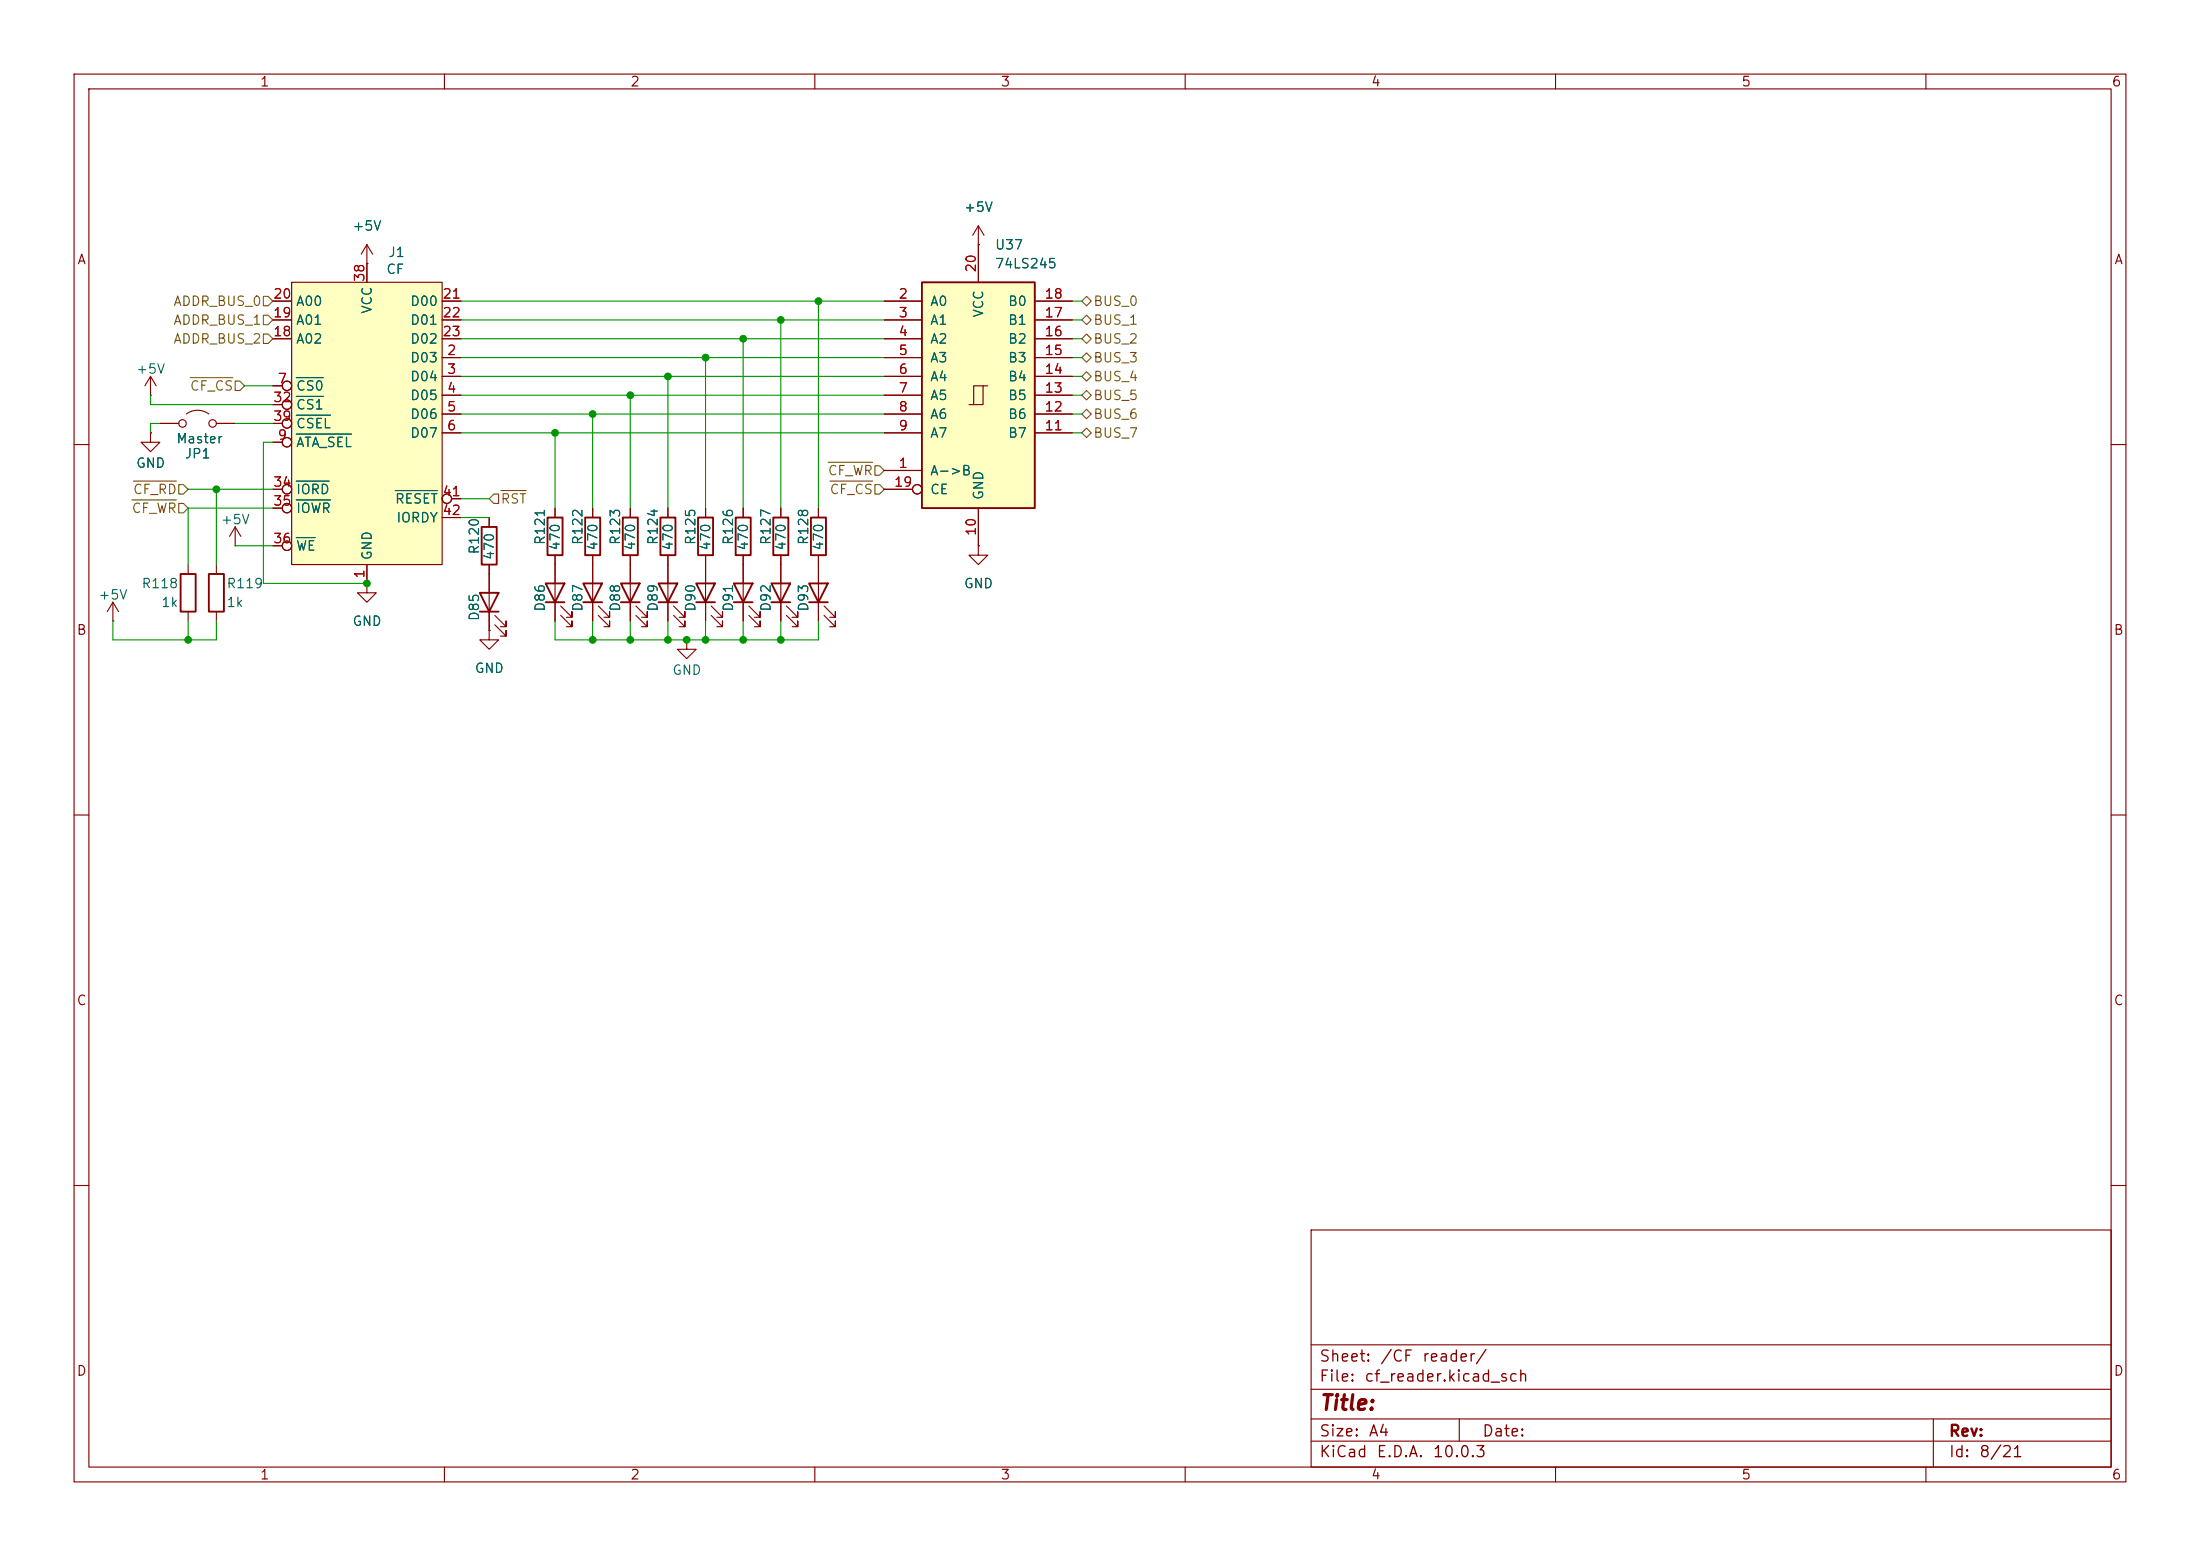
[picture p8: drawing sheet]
<svg xmlns="http://www.w3.org/2000/svg" width="297mm" height="210mm" viewBox="0 0 297 210" stroke-linecap="round" stroke-linejoin="round" font-family="sans-serif">
<g fill="none" stroke="#840000" stroke-width=".15">
<path d="M10 10h277v190h-277zM12 12h273v186h-273zM60 10v2M110 10v2M160 10v2M210 10v2M260 10v2M10 60h2M31.7 73.7h.1M31.7 71.1l-.7 1.3M31.7 71.1l.8 1.3M31.7 71.1v2.6"/>
<path d="M49.5 78.7v1.3h1.3l-1.3 1.3-1.2-1.3h1.2M49.5 78.7h.1M66 69.9v1.2M66 76.2v1.3M100.3 68.6v1.3M100.3 74.9v1.3M285 60h2M66 85.1v1.3h1.3l-1.3 1.2-1.2-1.2h1.2M66 85.1h.1M92.7 86.4v1.2h1.3l-1.3 1.3-1.3-1.3h1.3M92.7 86.4h.1M10 110h2"/>
<path d="M285 110h2M10 160h2M177 166h108v32h-108zM285 160h2M60 198v2M110 198v2M160 198v2M177 194.5h108M177 191.5h108M177 187.5h108M177 181.5h108M197 191.5v3"/>
<path d="M210 198v2M260 198v2M261 191.5v6.5"/>
</g>
<path d="M65 71.1h2.1v5.1h-2.1zM99.3 69.9h2v5h-2z" fill="none" stroke="#840000" stroke-width=".25"/>
<path d="M124.5 38.1h15.2v30.5h-15.2z" fill="#ffffc2"/>
<g fill="none" stroke="#840000" stroke-width=".15">
<path d="M49.5 35.6h.1M49.5 33l-.7 1.3M49.5 33l.8 1.3M49.5 33v2.6M132.1 33h.1M132.1 30.5v7.6M132.1 30.5l-.8 1.3M132.1 30.5l.7 1.3M20.3 53.3h.1M20.3 50.8l-.7 1.3M20.3 50.8l.8 1.3M20.3 50.8v2.5"/>
<path d="M21.6 57.2h2.5M25.1 55.9a2.54 2.54 0 0 1 3.1 0M29.2 57.2h2.5M119.4 40.6h5.1M119.4 43.2h5.1M119.4 45.7h5.1M119.4 48.3h5.1M119.4 50.8h5.1M119.4 53.3h5.1M119.4 55.9h5.1M119.4 58.4h5.1M132.7 52.1h-1.3v2.5"/>
<path d="M133.3 52.1h-.6v2.5h-1.9M139.7 40.6h5.1M139.7 43.2h5.1M139.7 45.7h5.1M139.7 48.3h5.1M139.7 50.8h5.1M139.7 53.3h5.1M139.7 55.9h5.1M139.7 58.4h5.1M25.4 76.2v1.3M29.2 76.2v1.3M74.9 68.6v1.3"/>
<path d="M74.9 74.9v1.3M119.4 63.5h5.1M119.4 66h3.8M132.1 73.7v1.2h1.2l-1.2 1.3-1.3-1.3h1.3M132.1 73.7h.1M132.1 68.6v5.1M15.2 83.8h.1M15.2 81.3l-.7 1.3M15.2 81.3l.8 1.3M15.2 81.3v2.5M25.4 82.6v1.2M29.2 82.6v1.2"/>
<circle cx="24.6" cy="57.2" r=".51"/>
<circle cx="28.7" cy="57.2" r=".51"/>
<circle cx="123.8" cy="66" r=".63"/>
</g>
<path d="M124.5 38.1h15.2v30.5h-15.2zM24.4 77.5h2v5.1h-2zM28.2 77.5h2v5.1h-2zM73.9 69.9h2v5h-2z" fill="none" stroke="#840000" stroke-width=".25"/>
<path d="M39.4 38.1h20.3v38.1h-20.3z" fill="#ffffc2"/>
<g fill="none" stroke="#840000" stroke-width=".15">
<path d="M39.4 38.1h20.3v38.1h-20.3zM49.5 35.6h.1M49.5 35.6v2.5M132.1 33h.1M132.1 33v5.1M20.3 58.4v1.3h1.3l-1.3 1.3-1.3-1.3h1.3M20.3 58.4h.1M21.6 57.2h2.5M29.2 57.2h2.5M36.8 52.1h1.3M36.8 59.7h1.3M36.8 45.7h2.6"/>
<path d="M36.8 43.2h2.6M36.8 40.6h2.6M36.8 54.6h1.3M36.8 57.2h1.3M59.7 48.3h2.5M59.7 50.8h2.5M59.7 53.3h2.5M59.7 55.9h2.5M59.7 58.4h2.5M59.7 45.7h2.5M59.7 43.2h2.5M59.7 40.6h2.5"/>
<path d="M119.4 48.3h5.1M119.4 50.8h5.1M119.4 53.3h5.1M119.4 55.9h5.1M119.4 58.4h5.1M119.4 45.7h5.1M119.4 43.2h5.1M119.4 40.6h5.1M139.7 48.3h5.1M139.7 50.8h5.1M139.7 53.3h5.1M139.7 55.9h5.1"/>
<path d="M139.7 58.4h5.1M139.7 45.7h5.1M139.7 43.2h5.1M139.7 40.6h5.1M36.8 66h1.3M36.8 68.6h1.3M36.8 73.7h1.3M49.5 78.7h.1M49.5 76.2v2.5M59.7 69.9h2.5M61 67.3h1.2M66 69.9v1.2"/>
<path d="M66 76.2v8.9M74.9 68.6v1.3M74.9 74.9v8.9M80 68.6v1.3M80 74.9v8.9M85.1 68.6v1.3M85.1 74.9v8.9M90.2 68.6v1.3M90.2 74.9v8.9M95.2 68.6v1.3M95.2 74.9v8.9M100.3 68.6v1.3"/>
<path d="M100.3 74.9v8.9M105.4 68.6v1.3M105.4 74.9v8.9M110.5 68.6v1.3M110.5 74.9v8.9M119.4 66h3.8M119.4 63.5h5.1M132.1 73.7h.1M132.1 68.6v5.1M66 85.1h.1M66.8 84.3l1.5 1.6v-.8v.8h-.7M66.8 83.1l1.5 1.5v-.8v.8h-.7"/>
<path d="M75.7 83.1l1.5 1.5v-.8v.8h-.7M75.7 81.8l1.5 1.5v-.7v.7h-.7M80.8 83.1l1.5 1.5v-.8v.8h-.8M80.8 81.8l1.5 1.5v-.7v.7h-.8M85.9 83.1l1.5 1.5v-.8v.8h-.8M85.9 81.8l1.5 1.5v-.7v.7h-.8M90.9 83.1l1.6 1.5v-.8v.8h-.8M90.9 81.8l1.6 1.5v-.7v.7h-.8M96 83.1l1.5 1.5v-.8v.8h-.7M96 81.8l1.5 1.5v-.7v.7h-.7M101.1 83.1l1.5 1.5v-.8v.8h-.7M101.1 81.8l1.5 1.5v-.7v.7h-.7"/>
<path d="M106.2 83.1l1.5 1.5v-.8v.8h-.8M106.2 81.8l1.5 1.5v-.7v.7h-.8M111.3 83.1l1.5 1.5v-.8v.8h-.8M111.3 81.8l1.5 1.5v-.7v.7h-.8"/>
<circle cx="38.7" cy="52.1" r=".63"/>
<circle cx="38.7" cy="57.1" r=".63"/>
<circle cx="38.7" cy="59.7" r=".63"/>
<circle cx="38.7" cy="54.6" r=".63"/>
<circle cx="38.7" cy="68.6" r=".63"/>
<circle cx="38.7" cy="73.7" r=".63"/>
<circle cx="38.7" cy="66" r=".63"/>
<circle cx="60.3" cy="67.3" r=".63"/>
<circle cx="123.8" cy="66" r=".63"/>
</g>
<path d="M40 51h3.6M40 58.6h7.5M40 53.5h3.6M40 56h4.6M40 64.9h4.4M40 67.5h4.6M40 72.6h2.6M53.4 66.2h5.7" fill="none" stroke="#006464" stroke-width=".15"/>
<g fill="none" stroke="#840000" stroke-width=".25">
<path d="M73.7 78.7h2.5l-1.3 2.6zM78.7 78.7h2.6l-1.3 2.6zM79 69.9h2v5h-2zM83.8 78.7h2.6l-1.3 2.6zM84.1 69.9h2v5h-2zM88.9 78.7h2.5l-1.2 2.6zM89.2 69.9h2v5h-2zM94 78.7h2.5l-1.3 2.6zM94.2 69.9h2.1v5h-2.1zM99.1 78.7h2.5l-1.3 2.6zM104.1 78.7h2.6l-1.3 2.6zM104.4 69.9h2v5h-2z"/>
<path d="M109.2 78.7h2.6l-1.3 2.6zM109.5 69.9h2v5h-2zM64.8 80h2.5l-1.3 2.6zM64.8 82.6h2.5M73.7 81.3h2.5M78.7 81.3h2.6M83.8 81.3h2.6M88.9 81.3h2.5M94 81.3h2.5M99.1 81.3h2.5M104.1 81.3h2.6M109.2 81.3h2.6"/>
</g>
<g fill="none" stroke="#725600" stroke-width=".15">
<path d="M25.7 51h5.7M31.7 51.4h.7l.6 .7-.6 .6h-.7zM35.6 45.1h.6l.6 .6-.6 .7h-.6zM35.6 40h.6l.6 .6-.6 .7h-.6zM35.6 42.5h.6l.6 .7-.6 .6h-.6zM146 43.2l.7-.7 .6 .7-.6 .6zM146 45.7l.7-.6 .6 .6-.6 .7zM146 48.3l.7-.7 .6 .7-.6 .6zM146 53.3l.7-.6 .6 .6-.6 .7zM146 55.9l.7-.7 .6 .7-.6 .6zM146 50.8l.7-.6 .6 .6-.6 .6zM146 58.4l.7-.6 .6 .6-.6 .7z"/>
<path d="M146 40.6l.7-.6 .6 .6-.6 .7zM17.8 67.5h6M18 64.9h5.8M24.1 65.4h.7l.6 .6-.6 .7h-.7zM24.1 67.9h.7l.6 .7-.6 .6h-.7zM66.7 66.7h.6v1.2h-.6l-.7-.6zM67.6 66.2h3.4M111.8 62.4h6M112 64.9h5.8M118.1 65.4h.6l.7 .6-.7 .7h-.6zM118.1 62.9h.6l.7 .6-.7 .6h-.6z"/>
</g>
<g fill="none" stroke="#009600" stroke-width=".15">
<path d="M20.3 53.3v1.3h16.5M21.6 57.2h-1.3v1.2M31.7 57.2h5.1M33 52.1h3.8M36.8 59.7h-1.2v19h13.9M62.2 55.9h57.2M62.2 58.4h57.2M62.2 40.6h57.2M62.2 43.2h57.2M62.2 45.7h57.2M62.2 48.3h57.2M62.2 53.3h57.2"/>
<path d="M62.2 50.8h57.2M74.9 58.4v10.2M80 55.9v12.7M85.1 53.3v15.3M90.2 50.8v17.8M95.2 48.3v20.3M100.3 45.7v22.9M105.4 43.2v25.4M110.5 40.6v28M144.8 55.9h1.2M144.8 58.4h1.2M144.8 40.6h1.2"/>
<path d="M144.8 43.2h1.2M144.8 45.7h1.2M144.8 48.3h1.2M144.8 53.3h1.2M144.8 50.8h1.2M25.4 66h11.4M29.2 66v10.2M31.7 73.7h5.1M36.8 68.6h-11.4v7.6M62.2 67.3h3.8M62.2 69.9h3.8M15.2 83.8v2.6h14v-2.6"/>
<path d="M25.4 83.8v2.6M74.9 83.8v2.6h35.6v-2.6M80 83.8v2.6M85.1 83.8v2.6M90.2 83.8v2.6M95.2 83.8v2.6M100.3 83.8v2.6M105.4 83.8v2.6"/>
</g>
<g fill="#009600" stroke="#009600" stroke-width=".14">
<circle cx="80" cy="55.9" r=".46"/>
<circle cx="74.9" cy="58.4" r=".46"/>
<circle cx="92.7" cy="86.4" r=".46"/>
<circle cx="90.2" cy="86.4" r=".46"/>
<circle cx="85.1" cy="86.4" r=".46"/>
<circle cx="95.2" cy="48.3" r=".46"/>
<circle cx="85.1" cy="53.3" r=".46"/>
<circle cx="90.2" cy="50.8" r=".46"/>
<circle cx="100.3" cy="45.7" r=".46"/>
<circle cx="110.5" cy="40.6" r=".46"/>
<circle cx="105.4" cy="43.2" r=".46"/>
<circle cx="105.4" cy="86.4" r=".46"/>
<circle cx="100.3" cy="86.4" r=".46"/>
<circle cx="95.2" cy="86.4" r=".46"/>
<circle cx="80" cy="86.4" r=".46"/>
<circle cx="49.5" cy="78.7" r=".46"/>
<circle cx="29.2" cy="66" r=".46"/>
<circle cx="25.4" cy="86.4" r=".46"/>
</g>
<text font-size="2" fill="#840000" x="178" y="190.8">Title:</text>
<g font-size="1.5" fill="#840000">
<text x="178" y="184.2">Sheet:</text>
<text x="186.2" y="184.2">/CF</text>
<text x="191.9" y="184.2">reader/</text>
<text x="178" y="186.9">File:</text>
<text x="184.1" y="186.9">cf_reader.kicad_sch</text>
<text x="178" y="197.1">KiCad</text>
<text x="178" y="194.3">Size:</text>
<text x="184.7" y="194.3">A4</text>
<text x="185.7" y="197.1">E.D.A.</text>
<text x="193.3" y="197.1">10.0.3</text>
<text x="200" y="194.3">Date:</text>
<text x="263" y="194.3">Rev:</text>
<text x="263" y="197.1">Id:</text>
<text x="267.1" y="197.1">8/21</text>
</g>
<g font-size="1.3" fill="#840000">
<text x="35" y="12">1</text>
<text x="85" y="12">2</text>
<text x="135" y="12">3</text>
<text x="185" y="12">4</text>
<text x="235" y="12">5</text>
<text x="285" y="12">6</text>
<text x="10.3" y="36">A</text>
<text x="285.3" y="36">A</text>
<text x="10.3" y="86">B</text>
<text x="285.3" y="86">B</text>
<text x="10.3" y="136">C</text>
<text x="285.3" y="136">C</text>
<text x="10.3" y="186">D</text>
<text x="285.3" y="186">D</text>
<text x="35" y="200">1</text>
<text x="85" y="200">2</text>
<text x="135" y="200">3</text>
<text x="185" y="200">4</text>
<text x="235" y="200">5</text>
<text x="285" y="200">6</text>
</g>
<g font-size="1.3" fill="#006464">
<text x="130" y="28.9">+5V</text>
<text x="47.5" y="31.5">+5V</text>
<text x="52.3" y="35">J1</text>
<text x="134.2" y="34">U37</text>
<text x="39.9" y="41.6">A00</text>
<text x="52.1" y="37.3">CF</text>
<text x="55.3" y="41.6">D00</text>
<text x="125.5" y="41.6">A0</text>
<text x="134.2" y="36.5">74LS245</text>
<text x="136" y="41.6">B0</text>
<text x="39.9" y="46.7">A02</text>
<text x="39.9" y="44.2">A01</text>
<text x="50.5" y="42.4" transform="rotate(-90 50.5 42.4)">VCC</text>
<text x="55.3" y="44.2">D01</text>
<text x="55.3" y="46.7">D02</text>
<text x="125.5" y="44.2">A1</text>
<text x="125.5" y="46.7">A2</text>
<text x="133.1" y="42.9" transform="rotate(-90 133.1 42.9)">VCC</text>
<text x="136" y="46.7">B2</text>
<text x="136" y="44.2">B1</text>
<text x="18.3" y="50.8">+5V</text>
<text x="39.9" y="53">CS0</text>
<text x="55.3" y="49.2">D03</text>
<text x="55.3" y="51.8">D04</text>
<text x="125.5" y="49.2">A3</text>
<text x="125.5" y="51.8">A4</text>
<text x="136" y="51.8">B4</text>
<text x="136" y="49.2">B3</text>
<text x="39.9" y="55.6">CS1</text>
<text x="39.9" y="58.1">CSEL</text>
<text x="55.3" y="54.3">D05</text>
<text x="55.3" y="56.9">D06</text>
<text x="55.3" y="59.4">D07</text>
<text x="125.5" y="54.3">A5</text>
<text x="125.5" y="56.9">A6</text>
<text x="125.5" y="59.4">A7</text>
<text x="136" y="59.4">B7</text>
<text x="136" y="56.9">B6</text>
<text x="136" y="54.3">B5</text>
<text x="18.3" y="63.5">GND</text>
<text x="23.7" y="60.2">Master</text>
<text x="24.8" y="62.2">JP1</text>
<text x="39.9" y="60.7">ATA_SEL</text>
<text x="125.5" y="64.5">A-&gt;B</text>
<text x="29.7" y="71.1">+5V</text>
<text x="39.9" y="67">IORD</text>
<text x="39.9" y="69.6">IOWR</text>
<text x="53.2" y="68.3">RESET</text>
<text x="53.4" y="70.8">IORDY</text>
<text x="125.5" y="67">CE</text>
<text x="133.1" y="67.6" transform="rotate(-90 133.1 67.6)">GND</text>
<text x="39.9" y="74.6">WE</text>
<text x="50.5" y="75.7" transform="rotate(-90 50.5 75.7)">GND</text>
<text x="65" y="74.9" transform="rotate(-90 65 74.9)">R120</text>
<text x="67" y="75.7" transform="rotate(-90 67 75.7)">470</text>
<text x="73.9" y="73.7" transform="rotate(-90 73.9 73.7)">R121</text>
<text x="75.9" y="74.4" transform="rotate(-90 75.9 74.4)">470</text>
<text x="78.9" y="73.7" transform="rotate(-90 78.9 73.7)">R122</text>
<text x="81" y="74.4" transform="rotate(-90 81 74.4)">470</text>
<text x="84" y="73.7" transform="rotate(-90 84 73.7)">R123</text>
<text x="86.1" y="74.4" transform="rotate(-90 86.1 74.4)">470</text>
<text x="89.1" y="73.7" transform="rotate(-90 89.1 73.7)">R124</text>
<text x="91.1" y="74.4" transform="rotate(-90 91.1 74.4)">470</text>
<text x="94.2" y="73.7" transform="rotate(-90 94.2 73.7)">R125</text>
<text x="96.2" y="74.4" transform="rotate(-90 96.2 74.4)">470</text>
<text x="99.3" y="73.7" transform="rotate(-90 99.3 73.7)">R126</text>
<text x="101.3" y="74.4" transform="rotate(-90 101.3 74.4)">470</text>
<text x="104.3" y="73.7" transform="rotate(-90 104.3 73.7)">R127</text>
<text x="106.4" y="74.4" transform="rotate(-90 106.4 74.4)">470</text>
<text x="109.4" y="73.7" transform="rotate(-90 109.4 73.7)">R128</text>
<text x="111.5" y="74.4" transform="rotate(-90 111.5 74.4)">470</text>
<text x="13.2" y="81.2">+5V</text>
<text x="19" y="79.7">R118</text>
<text x="21.7" y="82.3">1k</text>
<text x="30.5" y="79.7">R119</text>
<text x="30.5" y="82.3">1k</text>
<text x="65" y="83.9" transform="rotate(-90 65 83.9)">D85</text>
<text x="73.9" y="82.6" transform="rotate(-90 73.9 82.6)">D86</text>
<text x="78.9" y="82.6" transform="rotate(-90 78.9 82.6)">D87</text>
<text x="84" y="82.6" transform="rotate(-90 84 82.6)">D88</text>
<text x="89.1" y="82.6" transform="rotate(-90 89.1 82.6)">D89</text>
<text x="94.2" y="82.6" transform="rotate(-90 94.2 82.6)">D90</text>
<text x="99.3" y="82.6" transform="rotate(-90 99.3 82.6)">D91</text>
<text x="104.3" y="82.6" transform="rotate(-90 104.3 82.6)">D92</text>
<text x="109.4" y="82.6" transform="rotate(-90 109.4 82.6)">D93</text>
<text x="130" y="79.7">GND</text>
<text x="47.5" y="84.8">GND</text>
<text x="64" y="91.1">GND</text>
<text x="90.7" y="91.4">GND</text>
</g>
<g font-size="1.3" fill="#725600">
<text x="23.3" y="41.6">ADDR_BUS_0</text>
<text x="147.5" y="41.6">BUS_0</text>
<text x="23.3" y="46.7">ADDR_BUS_2</text>
<text x="23.3" y="44.2">ADDR_BUS_1</text>
<text x="147.5" y="44.2">BUS_1</text>
<text x="147.5" y="46.7">BUS_2</text>
<text x="25.6" y="53">CF_CS</text>
<text x="147.5" y="49.2">BUS_3</text>
<text x="147.5" y="51.8">BUS_4</text>
<text x="147.5" y="54.3">BUS_5</text>
<text x="147.5" y="56.9">BUS_6</text>
<text x="147.5" y="59.4">BUS_7</text>
<text x="111.7" y="64.5">CF_WR</text>
<text x="17.7" y="69.6">CF_WR</text>
<text x="17.9" y="67">CF_RD</text>
<text x="67.5" y="68.3">RST</text>
<text x="111.9" y="67">CF_CS</text>
</g>
<g font-size="1.3" fill="#a90000">
<text x="36.8" y="40.6">20</text>
<text x="49.5" y="38.1" transform="rotate(-90 49.5 38.1)">38</text>
<text x="59.6" y="40.6">21</text>
<text x="121.2" y="40.6">2</text>
<text x="132.1" y="36.9" transform="rotate(-90 132.1 36.9)">20</text>
<text x="140.9" y="40.6">18</text>
<text x="36.8" y="45.7">18</text>
<text x="36.8" y="43.2">19</text>
<text x="59.6" y="43.2">22</text>
<text x="59.6" y="45.7">23</text>
<text x="121.2" y="43.2">3</text>
<text x="121.2" y="45.7">4</text>
<text x="140.9" y="45.7">16</text>
<text x="140.9" y="43.2">17</text>
<text x="37.4" y="52">7</text>
<text x="60.3" y="48.2">2</text>
<text x="60.3" y="50.8">3</text>
<text x="60.3" y="53.3">4</text>
<text x="121.2" y="48.2">5</text>
<text x="121.2" y="50.8">6</text>
<text x="121.2" y="53.3">7</text>
<text x="140.9" y="53.3">13</text>
<text x="140.9" y="50.8">14</text>
<text x="140.9" y="48.2">15</text>
<text x="36.8" y="54.6">32</text>
<text x="36.8" y="57.1">39</text>
<text x="37.4" y="59.7">9</text>
<text x="60.3" y="55.9">5</text>
<text x="60.3" y="58.4">6</text>
<text x="121.2" y="55.9">8</text>
<text x="121.2" y="58.4">9</text>
<text x="140.9" y="58.4">11</text>
<text x="140.9" y="55.9">12</text>
<text x="121.2" y="63.5">1</text>
<text x="36.8" y="66">34</text>
<text x="36.8" y="68.6">35</text>
<text x="59.6" y="67.3">41</text>
<text x="59.6" y="69.8">42</text>
<text x="120.6" y="66">19</text>
<text x="36.8" y="73.6">36</text>
<text x="132.1" y="72.4" transform="rotate(-90 132.1 72.4)">10</text>
<text x="49.5" y="78.2" transform="rotate(-90 49.5 78.2)">1</text>
</g>
</svg>
